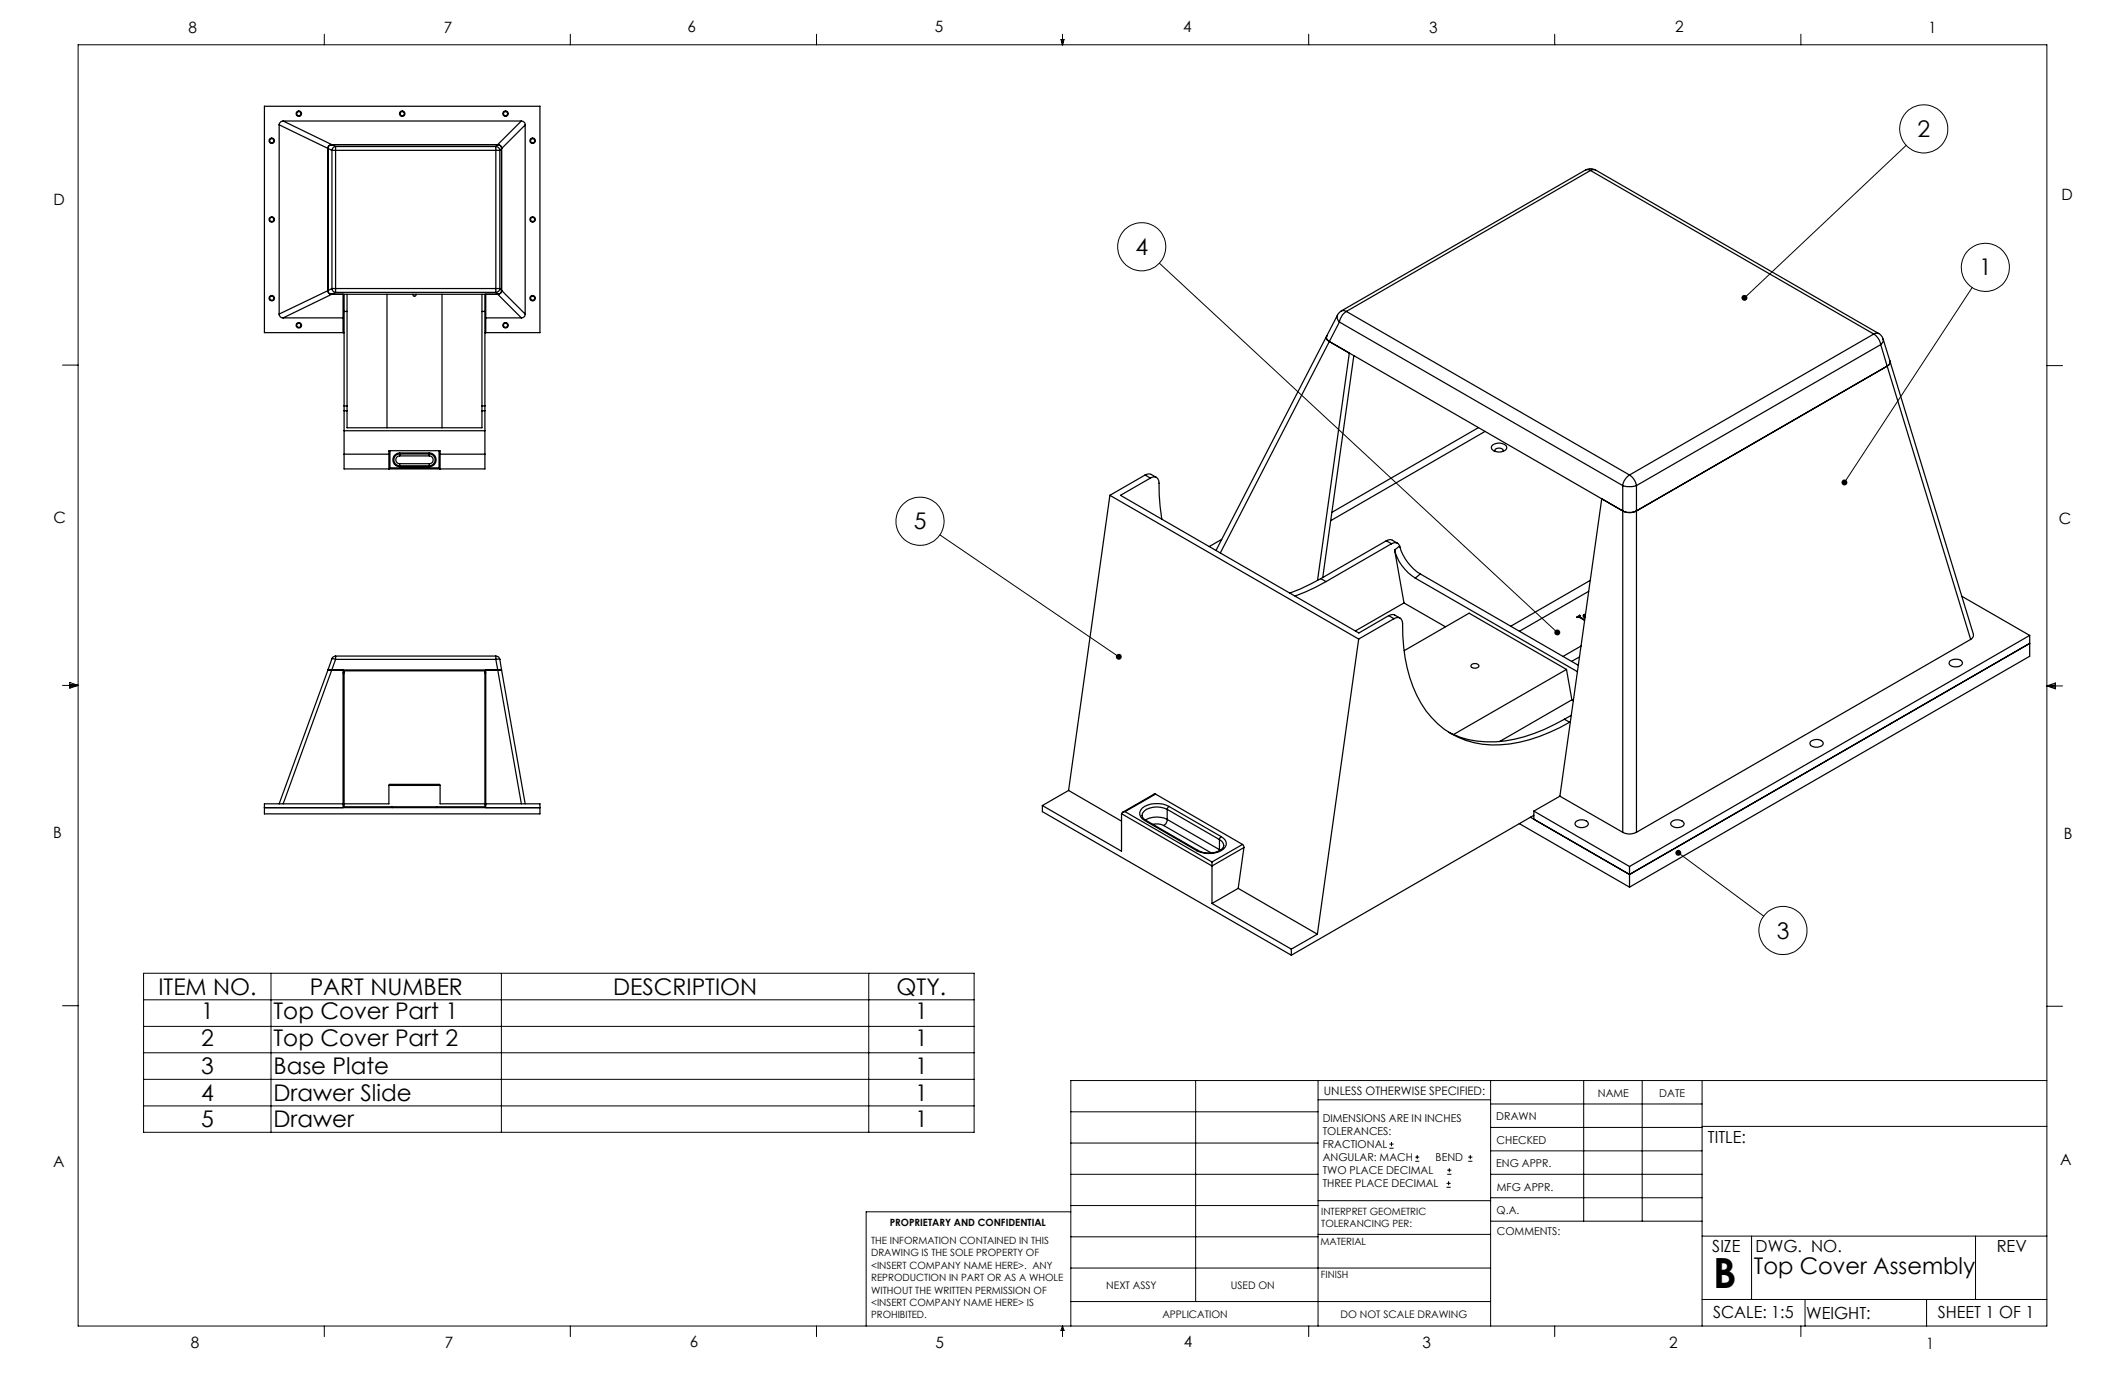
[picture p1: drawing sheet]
<svg xmlns="http://www.w3.org/2000/svg" width="432mm" height="279mm" viewBox="0 0 432 279" stroke-linecap="round" stroke-linejoin="round" font-family="sans-serif">
<g fill="none" stroke="#000" stroke-width=".2">
<path d="M15.9 9.1h400v260.4h-400zM65.9 6.9v2.2M115.9 6.9v2.2M165.9 6.9v2.2M215.6 8h.6l-.3 1.1zM215.7 8l.2 1.1M215.9 6.9v2.2M216 8l-.1 1.1M265.9 6.9v2.2M315.9 6.9v2.2M365.9 6.9v2.2M387.3 29.5l-32.8 31"/>
<path d="M235.6 53.5l80.8 75M400.8 58.4l-26 39.6M12.7 74.2h3.2M415.9 74.3h3.2M191 108.7l36.3 24.8M12.7 139.3h3.2M14.2 139.1l1.7 .2M14.2 138.7l1.7 .6-1.7 .5zM15.9 139.3l-1.7 .3M415.9 139.4h3.2M415.9 139.4l1.8-.6v1.2zM415.9 139.4l1.8 .3"/>
<path d="M417.7 139.2l-1.8 .2M341 173.3l17.4 12.9M29.2 197.8h168.7v32.3h-168.7zM55.1 197.8v32.3M101.9 197.8v32.3M176.5 197.8v32.3M12.7 204.4h3.2M29.2 208.6h168.7M29.2 213.9h168.7M29.2 219.3h168.7M29.2 203.2h168.7M243 219.6v44.9"/>
<path d="M267.8 219.6v49.9M302.9 219.6v49.9M321.8 219.6v28.5M333.7 219.6v28.5M345.9 219.6v49.9M415.9 204.5h3.2M415.9 219.6h-198.3v49.9M29.2 224.7h168.7M217.6 238.6h50.2M217.6 232.3h50.2M217.6 225.9h50.2M267.8 223.5h35.1"/>
<path d="M282.3 233.3h.9M282.3 232.5h.9M282.8 232.1v.8M287.6 236h.8M287.6 235.1h.8M288 234.7v.8M294.1 238.6h.8M294.1 237.8h.8M294.5 237.4v.8M298.3 236h.9M298.3 235.1h.9M298.8 234.7v.8"/>
<path d="M302.9 238.6h43M302.9 233.9h43M302.9 229.1h43M302.9 224.3h43M345.9 228.9h70M217.6 257.7h85.3M217.6 251.3h50.2M217.6 245h50.2M217.6 246.2h-41.6v23.3M267.8 250.8h35.1M267.8 244h35.1M293.9 241.3h.9"/>
<path d="M293.9 240.5h.9M294.4 240v.8M302.9 248.1h43M302.9 243.4h43M345.9 251.2h70M355.9 251.2v12.9M401.4 251.2v12.9M65.9 269.5v2.1M115.9 269.5v2.1M165.9 269.5v2.1M215.9 269.5v2.1M215.9 269.5l.3 .8h-.6z"/>
<path d="M217.6 264.5h85.3M265.9 269.5v2.1M315.9 269.5v2.1M345.9 264.1h70M365.9 269.5v2.1M366.8 264.1v5.4M391.5 264.1v5.4"/>
<circle cx="390.9" cy="26.2" r="4.9"/>
<circle cx="232" cy="50.1" r="4.9"/>
<circle cx="403.4" cy="54.3" r="4.9"/>
<circle cx="186.9" cy="105.9" r="4.9"/>
<circle cx="362.3" cy="189.1" r="4.9"/>
</g>
<path d="M316 128.1a.61 .61 0 0 0 0 .8 .61 .61 0 0 0 .9 0l-.5-.4 .5 .4a.61 .61 0 0 0-.1-.8 .61 .61 0 0 0-.8 0zM354.1 60a.59 .59 0 0 0-.1 .9l.5-.4-.5 .4a.61 .61 0 0 0 .9 0 .61 .61 0 0 0 0-.8 .61 .61 0 0 0-.8-.1zM374.3 97.6a.58 .58 0 0 0 .2 .9l.3-.5-.3 .5a.6 .6 0 0 0 .8-.1 .6 .6 0 0 0-.1-.8 .6 .6 0 0 0-.9 0zM226.9 133a.6 .6 0 0 0 .1 .9 .6 .6 0 0 0 .8-.1l-.5-.3 .5 .3a.6 .6 0 0 0-.1-.8 .6 .6 0 0 0-.8 0zM340.6 172.9a.6 .6 0 0 0 .3 1 .6 .6 0 0 0 .7-.7 .6 .6 0 0 0-1-.3l.4 .4z" fill="#000"/>
<g fill="none" stroke="#000" stroke-width=".25">
<path d="M56.7 25.4l9.9 4.8M56.7 25.4v38.4M57.5 24.6a.85 .85 0 0 0-.8 .8M57.5 24.6l9.9 4.8M57.5 24.6h48.4M66.6 30.2l.9 .4M66.6 30.2v28.9M67.4 29.4a.73 .73 0 0 0-.8 .8M67.4 29.4h33.7a.78 .78 0 0 1 .8 .8v28.8M67.4 29.4l.8 .4M67.5 30.6h.7M67.5 30.6v28"/>
<path d="M68.2 29.8v.8M68.2 29.8a.86 .86 0 0 0-.7 .8M68.2 29.8h32.6M68.2 30.6h32.6M68.2 30.6v28M100.8 30.6h.8M100.8 29.8v.8M100.8 29.8a.85 .85 0 0 1 .8 .8M100.8 30.6v28M101.6 30.6v28M105.9 24.6a.78 .78 0 0 1 .8 .8M105.9 24.6l-5.1 5.2"/>
<path d="M106.7 25.4l-5.1 5.2M106.7 25.4v38.4M322.2 34.5a2.17 2.17 0 0 1 2 0M322.2 34.5h.6l.4 .1M322.2 34.5l-49.6 28.7M323.2 34.6l-49.6 28.7M323.2 34.6l57.6 33.3M324.2 34.5h-.5l-.5 .1M324.2 34.5l57.5 33.3M66.6 59.1a.73 .73 0 0 0 .8 .7M66.6 59.1l-9.9 4.7M67.4 59.8l-9.9 4.8"/>
<path d="M67.5 58.6h.7M67.5 58.6a.78 .78 0 0 0 .7 .8M67.5 58.6l-.9 .5M68.2 58.6v.8M68.2 58.6h32.6M68.2 59.4h32.6M68.2 59.4l-.8 .4M69.7 59.8v7.8M69.9 59.8v3.5M70.5 59.8v3.5M78.6 59.8v27.1M83.9 59.8a.34 .34 0 0 0 .3 .4 .34 .34 0 0 0 .4-.4"/>
<path d="M89.8 59.8v27.1M97.9 59.8v3.5M98.5 59.8v3.5M98.7 59.8v7.8M100.8 58.6h.8M100.8 58.6v.8M100.8 59.4l5.1 5.2M101.6 58.6a.78 .78 0 0 1-.8 .8M101.6 58.6l.3 .4M101.9 59a.73 .73 0 0 1-.8 .8h-33.7M101.9 59l4.8 4.8M56.7 63.8a.78 .78 0 0 0 .8 .8"/>
<path d="M57.5 64.6h12.2M69.9 63.3v19.2M69.9 67.6h-16.2v-46h56v46h-11.2M69.9 63.3h.6M70.5 63.3v19.2M97.9 63.3v19.2M97.9 63.3h.6M98.5 63.3v19.2M98.7 64.6h7.2M106.7 63.8a.73 .73 0 0 1-.8 .8M269.6 68.3v.1a.83 .83 0 0 0 .5 1M269.6 68.3l-22.5 43.6"/>
<path d="M270.1 69.4l59.6 34.4a3.2 3.2 0 0 0 2.8 0l51-29.4M270.1 69.4l4.1 2.4-6.5 46.1M271.8 64l-.1 .6 .5 .8M271.8 64l-2.2 4.3M272.2 65.4l-24.2 47M272.2 65.4l57.5 33.3M272.6 63.2l-.8 .8M272.6 63.2l.5-.1 .5 .2M273.6 63.3a3.3 3.3 0 0 0-1.4 2.1M273.6 63.3l57.5 33.2M275.1 72.3l-6.3 45M380.8 67.9a3.3 3.3 0 0 1 1.4 2.1"/>
<path d="M380.8 67.9l-49.7 28.6M381.7 67.8l.7 .6 .3 .5M381.7 67.8l-.5-.1-.4 .2M382.2 70l-49.7 28.7M382.2 70l1.3 4.4M382.7 68.9v.5l-.5 .6M382.7 68.9l1.3 4.5M383.5 74.4l16.9 55.5M384 73.4l-.1 .6-.4 .4M384 73.4l17 55.5-.1 .6-.5 .4M69.9 82.5v1M69.9 83.5v11.8h28.6v-11.8"/>
<path d="M69.9 82.5h.6M69.9 83.5h.6M69.9 87.5h28.6M69.9 92.3h9.1M70.5 82.5v1M70.5 83.5v3.4h27.4v-3.4M79.2 91.6h-.2v3.7l.2-.2M79.2 91.6h10M79.2 91.6v3.5M79.2 95.1h10M81.2 92a1.39 1.39 0 0 0-1.4 1.4 1.39 1.39 0 0 0 1.4 1.4M81.2 92.3a1.2 1.2 0 0 0-1.2 1.2 1.2 1.2 0 0 0 1.2 1.2"/>
<path d="M81.2 94.7v.1M81.2 92v.3M81.2 92.6a.79 .79 0 0 0-.8 .8 .79 .79 0 0 0 .8 .8M81.2 94.2v.5M81.2 92.3v.3M81.2 92h6M81.2 94.8h6M81.2 92.3h6M81.2 94.7h6M81.2 92.6h6M81.2 94.2h6M87.2 92a1.39 1.39 0 0 1 1.4 1.4 1.39 1.39 0 0 1-1.4 1.4"/>
<path d="M87.2 94.7v.1M87.2 92.3a1.2 1.2 0 0 1 1.2 1.2 1.2 1.2 0 0 1-1.2 1.2M87.2 92v.3M87.2 92.3v.3M87.2 92.6a.79 .79 0 0 1 .8 .8 .79 .79 0 0 1-.8 .8M87.2 94.2v.5M89.2 91.6h.2v3.7l-.2-.2M89.2 91.6v3.5M89.4 92.3h9.1M97.9 82.5v1M97.9 82.5h.6M97.9 83.5h.6"/>
<path d="M98.5 82.5v1M232.7 96.5a1.31 1.31 0 0 1 1.2-.1l1.1 .6M232.7 96.5l-7.2 4.1M232.7 96.5l1.1 .7M233.8 97.2a1.07 1.07 0 0 1 1.2-.2 1.07 1.07 0 0 1 .5 1.2 37.5 37.5 0 0 0 .6 7.3M233.8 97.2l-6.1 3.4 48.4 28 6.1-3.5M300.4 86.9l-29.7 17.2M301.8 87.7l-31.4 18.1M303.3 90.4a2.02 2.02 0 0 1 2.9 .5 1.1 1.1 0 0 1-1.2 .9 1.86 1.86 0 0 1-2-.8l.1-.3zM303.8 91.7l-.1-.2a1 1 0 0 1 1.8 0l-.1 .2M329.7 98.7a4.7 4.7 0 0 0 2.8 0M329.7 98.7v70.4"/>
<path d="M331.1 96.5a3.3 3.3 0 0 1 1.4 2.2M331.1 96.5a3.1 3.1 0 0 0-1.4 2.2M332.5 98.7v70.4M225.5 100.6l-8.4 60M225.5 100.6l50.6 29.3M248.2 109.6l-2.5 1.5M268.4 117.6a37.6 37.6 0 0 1-6.3 2.9M268.4 117.6l1.1 .6M269.5 118.2l-2.1 1.1-4.2 1.8M281.7 109.9l.8-.3 1.5 .8M281.7 109.9l1.1 .6M281.7 109.9l-13.3 7.7"/>
<path d="M282.8 110.5a1.05 1.05 0 0 1 1.6 .4M282.8 110.5l-13.3 7.7M283.4 111.8a9.5 9.5 0 0 0 4.2 5.7M283.4 111.8l1.9 10.7M284.4 110.9a9.7 9.7 0 0 0 4.2 5.7M284.4 110.9l-1 .9M287.6 117.5l32.9 19M288.6 116.6l-1 .9M288.6 116.6l32.1 18.6M323.1 117.9l-16.1 9.3M325.5 101.4l-8.5 60.4M66.6 136.1h.8"/>
<path d="M66.6 136.1l-9.9 27.2M67.4 136.1h33.7M67.4 136.1l-9.9 27.2M67.5 133.8l.7 .2M67.5 133.8l-.9 2.3M68.2 133.3v.7M68.2 133.3l-.5 .2-.2 .3M68.2 134l-.8 2.1M68.2 134h32.6M68.2 133.3h32.6M69.7 136.7h.2M69.7 136.1v28"/>
<path d="M69.9 136.3h28.6v27.6h-28.6zM98.5 136.7h.2M98.7 136.1v28M100.8 134h.8M100.8 133.3a.79 .79 0 0 1 .8 .7M100.8 133.3v.7M100.8 134l.3 2.1M101.1 136.1h.8M101.1 136.1l4.8 27.2M101.6 134l.3 2.1M101.9 136.1l4.8 27.2M276.1 129.9l-8.4 59.9"/>
<path d="M282.2 125.1a1.31 1.31 0 0 1 1.2-.1l1.1 .6M282.2 125.1l1 .6M283.2 125.7a1.07 1.07 0 0 1 1.3-.1 1.07 1.07 0 0 1 .5 1.2 30 30 0 0 0 4.8 17.7 17.3 17.3 0 0 0 17 6.7 33.9 33.9 0 0 0 12.1-4.4M283.2 125.7l-7.1 4.2M285.3 122.5l-9.9 5.7M285.3 122.5l8.4 4.9M285.3 132.2l13.2-7.6 19.8 11.4M298.9 135.1a.99 .99 0 0 1 1.6 .2 .98 .98 0 0 1-1.6 0zM318.3 136l-23 13.3M318.3 136l1.1 6.2M320.9 125.3v.1M321 133.5l-1.6 .9"/>
<path d="M321 125l-.6 .4 .3-.1 1.1 .7 .2-.1-1.1-.6M321 125l.1 .1-.2 .2M321 125v.2M321.3 131.3l-3.7 2.1M321.9 125.2v.2M321.9 124.9l-.2 .3 .3 .3-.1-.3 .3-.3M321.9 124.9v.2M322.2 124.8l-.3 .1M322.8 120.2l-14 8.1M396.2 134.3a2.01 2.01 0 0 1 2.5 .1l.1 .3a1.64 1.64 0 0 1-2.7 .2zM398.6 121.1l13.8 8M400.4 129.9l-67.9 39.2"/>
<path d="M412.4 130.7l-81.3 47-20.1-11.6M412.4 129.1v4.2l-81.3 47M412.4 129.1l-81.3 47M79 159.6l.2-.2h10.1l.1 .2M79 159.6h10.4M79 159.6v3.7h-25.3v2.1h56v-2.1h-20.3v-3.7M317.9 146.2a30.1 30.1 0 0 1-15.9 4.5 16.8 16.8 0 0 1-7.6-1.9M317.9 146.2l1 .6M319.1 146.6l-.2 .2M319.3 145.3l-1.4 .9M319.4 142.2l.3 .2M319.4 142.2l-14.7 8.5"/>
<path d="M367.9 150.7a1.72 1.72 0 0 1 2.6 .3 1.61 1.61 0 0 1-2.7 .2zM53.7 164.1h56M79.7 163.9v.2M88.7 163.9v.2M211.8 163.7v1.2l50.6 29.2M211.8 163.7l16.1 9.3v-7.7M217.1 160.6l10.8 6.3M217.1 160.6l-5.3 3.1M227.9 165.3l18.4 10.7M228.6 164.9l-.4 .1-.3 .3M228.6 164.9l17.7 10.3M232.1 165.7l.2 .6 .5 .4"/>
<path d="M232.6 166.7l10.6 6.2M232.8 166.7h-.2M232.8 166.7l10.7 6.1M234.2 167.5a3.3 3.3 0 0 1 2.3 .2M234.8 161.4h-.3l-6.4 3.7M234.8 161.4l17.7 10.2M234.8 161.4l-6.2 3.5M236.5 167.7l9.6 5.6M237.2 166.5a1.38 1.38 0 0 1-.7 1.2M237.2 164.5a4.4 4.4 0 0 0-4.7 .4l-.3 .3-.1 .5M237.2 166.5a4.6 4.6 0 0 0-4.4 .2M237.2 164.5l10.6 6.1"/>
<path d="M237.2 166.5l10.6 6.1M237.2 164.5v2M237.5 163.9a5.3 5.3 0 0 0-5.4 .3 1.47 1.47 0 0 0 .5 2.5M237.5 163.9l-.3 .6M237.5 163.9l10.6 6.1M243.5 172.8l-.3 .1M246.3 175.2v.8M246.3 176v7.6M247.8 170.6a1.19 1.19 0 0 1 .9 1.2 1.19 1.19 0 0 1-1 1.1 4.9 4.9 0 0 1-4.2-.1M247.8 172.6v.3M247.8 170.6v2M247.8 172.6l.2 .2"/>
<path d="M248.1 170a1.5 1.5 0 0 1 1.1 1.4 1.5 1.5 0 0 1-1.1 1.5 5.6 5.6 0 0 1-4.9 0M248.1 170l-.3 .6M252.5 171.6l.3 .6M252.5 171.6l-6.2 3.6M252.8 172.2l-1.2 8.3M252.8 172.2l-6.5 3.8M308.7 167.4l22.4 12.9M311.7 165.7l-49.3 28.4M311.7 164.8l19.4 11.3M311.7 164.8v1.7M317 161.8l12.7 7.3M317 161.8l-5.3 3"/>
<path d="M320.2 167a1.72 1.72 0 0 1 2.6 .4 1.61 1.61 0 0 1-2.7 .2zM329.7 169.1a2.93 2.93 0 0 0 2.8 0M331.1 176.1v4.2M339.7 167a1.72 1.72 0 0 1 2.5 .4 1.6 1.6 0 0 1-2.5 .4l-.2-.5zM246.3 183.6l16.1 9.3M251.6 180.5l16.1 9.3M251.6 180.5l-5.3 3.1M262.4 192.9v1.2M267.7 189.8l-5.3 3.1"/>
<circle cx="55.2" cy="28.6" r=".42"/>
<circle cx="55.2" cy="28.6" r=".55"/>
<circle cx="60.7" cy="23.1" r=".42"/>
<circle cx="60.7" cy="23.1" r=".55"/>
<circle cx="81.7" cy="23.1" r=".43"/>
<circle cx="81.7" cy="23.1" r=".56"/>
<circle cx="102.7" cy="23.1" r=".43"/>
<circle cx="102.7" cy="23.1" r=".56"/>
<circle cx="108.2" cy="28.6" r=".43"/>
<circle cx="108.2" cy="28.6" r=".56"/>
<circle cx="55.2" cy="44.6" r=".54"/>
<circle cx="55.2" cy="44.6" r=".41"/>
<circle cx="108.2" cy="44.6" r=".55"/>
<circle cx="108.2" cy="44.6" r=".42"/>
<circle cx="55.2" cy="60.6" r=".42"/>
<circle cx="55.2" cy="60.6" r=".55"/>
<circle cx="60.7" cy="66.1" r=".42"/>
<circle cx="60.7" cy="66.1" r=".55"/>
<circle cx="102.7" cy="66.1" r=".43"/>
<circle cx="102.7" cy="66.1" r=".56"/>
<circle cx="108.2" cy="60.6" r=".43"/>
<circle cx="108.2" cy="60.6" r=".56"/>
</g>
<text font-size="8.5" x="348.1" y="261.8">B</text>
<g font-size="4.7">
<text x="389.6" y="27.8">2</text>
<text x="230.7" y="51.8">4</text>
<text x="402.1" y="56">1</text>
<text x="185.7" y="107.6">5</text>
<text x="361" y="190.7">3</text>
<text x="32.2" y="202.1">ITEM NO.</text>
<text x="62.9" y="202.1">PART NUMBER</text>
<text x="124.6" y="202.1">DESCRIPTION</text>
<text x="182.2" y="202.1">QTY.</text>
<text x="40.8" y="207.1">1</text>
<text x="55.6" y="207.1">Top Cover Part 1</text>
<text x="185.9" y="207.1">1</text>
<text x="40.8" y="212.5">2</text>
<text x="55.6" y="212.5">Top Cover Part 2</text>
<text x="185.9" y="212.5">1</text>
<text x="40.8" y="218.3">3</text>
<text x="55.6" y="218.3">Base Plate</text>
<text x="185.9" y="218.3">1</text>
<text x="40.8" y="223.7">4</text>
<text x="55.6" y="223.7">Drawer Slide</text>
<text x="185.9" y="223.7">1</text>
<text x="40.8" y="229.1">5</text>
<text x="55.6" y="229.1">Drawer</text>
<text x="185.9" y="229.1">1</text>
<text x="356.4" y="258.8">Top Cover Assembly</text>
</g>
<g font-size="3.4">
<text x="347.1" y="232.3">TITLE:</text>
<text x="347.9" y="254.3">SIZE</text>
<text x="356.7" y="254.4">DWG. NO.</text>
<text x="405.7" y="254.5">REV</text>
<text x="348.1" y="267.9">SCALE: 1:5</text>
<text x="367" y="268">WEIGHT:</text>
<text x="393.8" y="267.9">SHEET 1 OF 1</text>
</g>
<g font-size="3.2">
<text x="38.3" y="6.7">8</text>
<text x="90.2" y="6.7">7</text>
<text x="139.7" y="6.5">6</text>
<text x="190" y="6.5">5</text>
<text x="240.4" y="6.5">4</text>
<text x="290.4" y="6.7">3</text>
<text x="340.4" y="6.5">2</text>
<text x="391.9" y="6.7">1</text>
<text x="10.9" y="41.6">D</text>
<text x="418.9" y="40.7">D</text>
<text x="10.9" y="106.3">C</text>
<text x="418.4" y="106.4">C</text>
<text x="10.8" y="170.2">B</text>
<text x="419.4" y="170.6">B</text>
<text x="10.8" y="237.2">A</text>
<text x="418.6" y="236.8">A</text>
<text x="38.8" y="273.8">8</text>
<text x="90.4" y="273.8">7</text>
<text x="140.2" y="273.8">6</text>
<text x="190.1" y="273.9">5</text>
<text x="240.5" y="273.8">4</text>
<text x="289" y="273.9">3</text>
<text x="339.1" y="273.8">2</text>
<text x="391.4" y="274.1">1</text>
</g>
<text font-size="2.4" x="269" y="222.4">UNLESS OTHERWISE SPECIFIED:</text>
<g font-size="2.2">
<text x="268.8" y="228">DIMENSIONS ARE IN INCHES</text>
<text x="304.1" y="227.7">DRAWN</text>
<text x="324.7" y="222.9">NAME</text>
<text x="337.2" y="222.9">DATE</text>
<text x="268.8" y="230.6">TOLERANCES:</text>
<text x="268.8" y="233.3">FRACTIONAL</text>
<text x="304.1" y="232.6">CHECKED</text>
<text x="268.8" y="236">ANGULAR: MACH</text>
<text x="268.8" y="238.6">TWO PLACE DECIMAL</text>
<text x="291.7" y="236">BEND</text>
<text x="304" y="237.2">ENG APPR.</text>
<text x="268.8" y="241.3">THREE PLACE DECIMAL</text>
<text x="304.2" y="241.9">MFG APPR.</text>
<text x="304.1" y="246.7">Q.A.</text>
<text x="304.1" y="250.9">COMMENTS:</text>
</g>
<g font-size="2.1">
<text x="224.8" y="262">NEXT ASSY</text>
<text x="250.1" y="261.9">USED ON</text>
<text x="236.2" y="267.8">APPLICATION</text>
<text x="272.4" y="267.8">DO NOT SCALE DRAWING</text>
</g>
<g font-size="2">
<text x="180.8" y="249.2">PROPRIETARY AND CONFIDENTIAL</text>
<text x="268.5" y="246.8">INTERPRET GEOMETRIC</text>
<text x="268.5" y="249.4">TOLERANCING PER:</text>
<text x="177" y="252.8">THE INFORMATION CONTAINED IN THIS</text>
<text x="177" y="255.3">DRAWING IS THE SOLE PROPERTY OF</text>
<text x="177" y="257.8">&lt;INSERT COMPANY NAME HERE&gt;. ANY</text>
<text x="268.3" y="252.9">MATERIAL</text>
<text x="177" y="260.3">REPRODUCTION IN PART OR AS A WHOLE</text>
<text x="177" y="262.9">WITHOUT THE WRITTEN PERMISSION OF</text>
<text x="268.4" y="259.7">FINISH</text>
<text x="177" y="265.4">&lt;INSERT COMPANY NAME HERE&gt; IS</text>
<text x="177" y="267.9">PROHIBITED.</text>
</g>
</svg>
